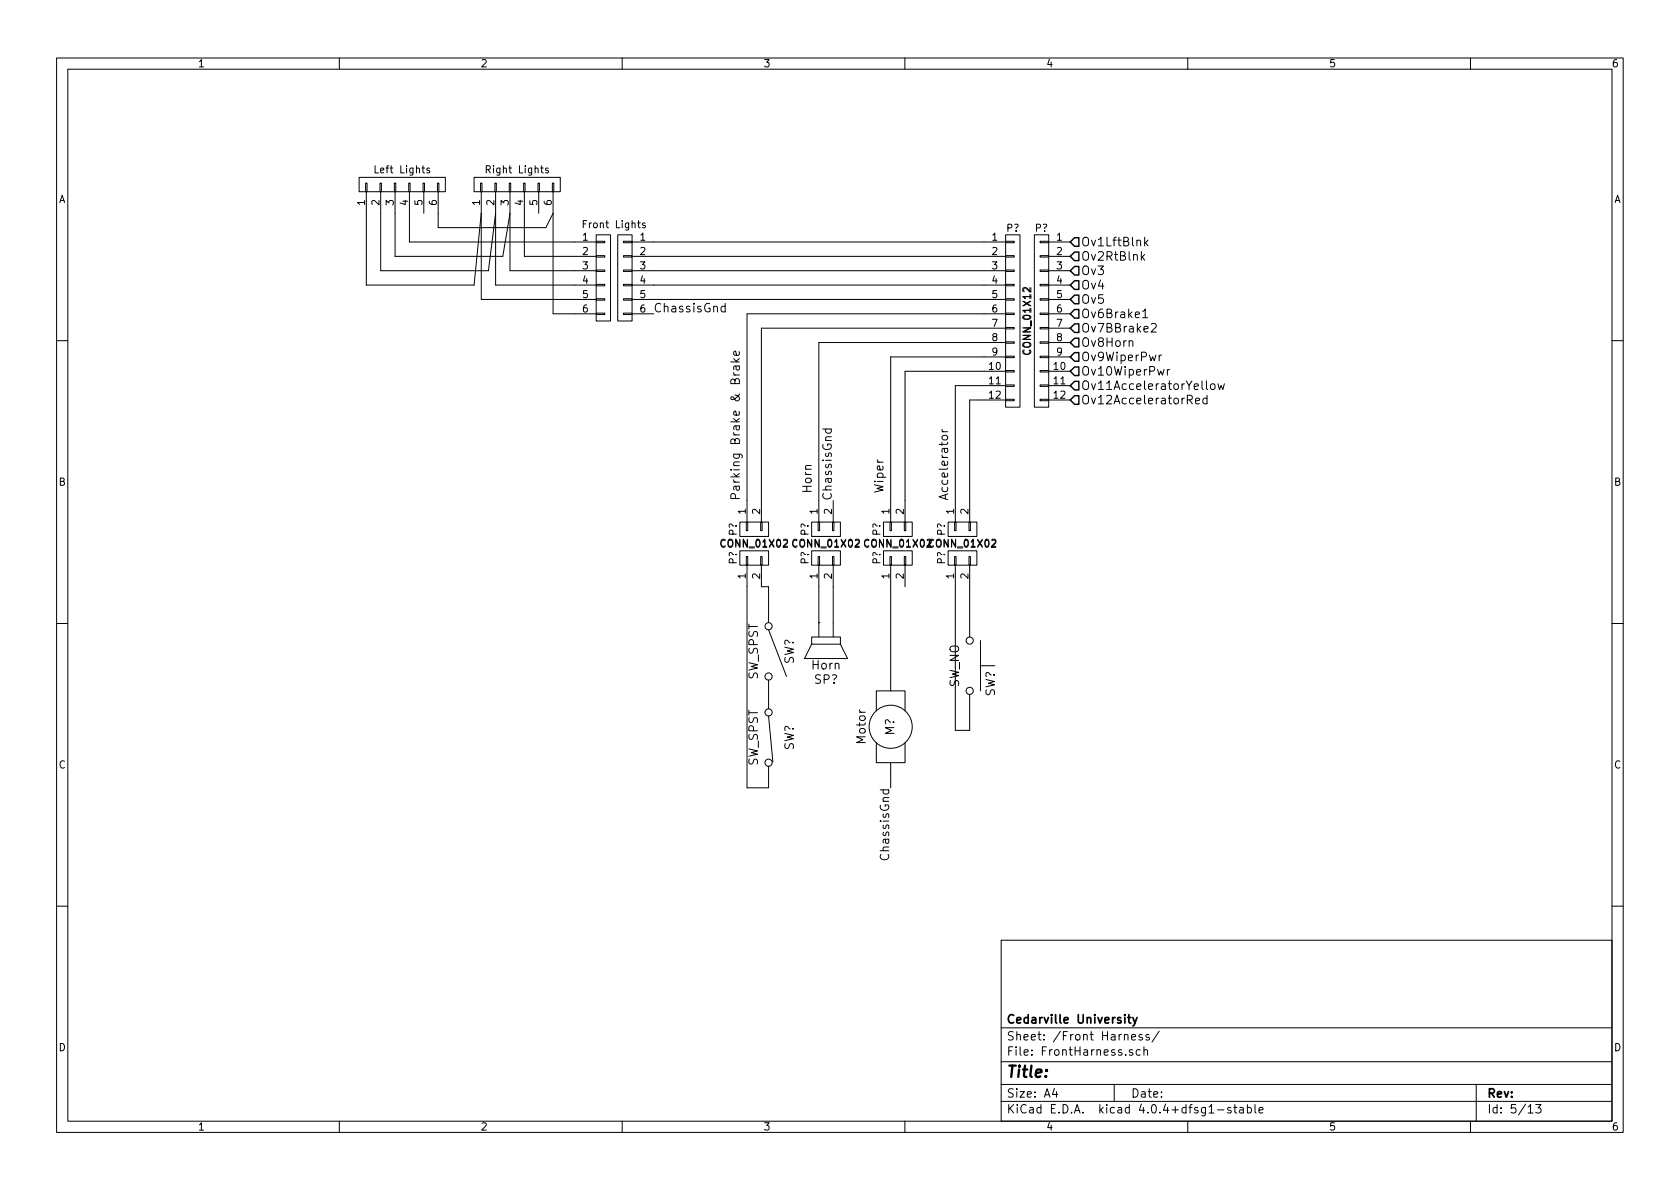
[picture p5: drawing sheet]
<svg xmlns="http://www.w3.org/2000/svg" width="297mm" height="210mm" viewBox="0 0 297 210" stroke-linecap="round" stroke-linejoin="round" font-family="sans-serif">
<g fill="none" stroke="#000" stroke-width=".18">
<path d="M10 10.3h277v189.9h-277zM12 12.2h273v186.1h-273zM60 10.3v1.9M110 10.3v1.9M160 10.3v1.9M210 10.3v1.9M260 10.3v1.9M63.5 31.4h15.2v2.5h-15.2zM64.6 32.4h.3v1.5h-.3zM64.8 33.9v16.5h19l1.3-12.7M67.2 32.4h.2v1.5h-.2zM67.3 33.9v14h19.1l1.2-10.2"/>
<path d="M69.7 32.4h.3v1.5h-.3zM69.8 33.9v11.4h19.1l1.3-7.6M72.3 32.4h.2v1.5h-.2zM72.4 33.9v8.9h33M74.8 32.4h.3v1.5h-.3zM74.9 33.9v3.8M75.9 29.8l-.3-.1-.1 .2v.2l.4 .1v.3h-.4M77.3 32.4h.3v1.5h-.3zM77.5 33.9v6.4h19l1.3-2.6M83.8 31.4h15.3v2.5h-15.3zM85 32.4h.2v1.5h-.2zM85.1 33.9v19.1h20.3"/>
<path d="M87.5 32.4h.3v1.5h-.3zM87.6 33.9v16.5h17.8M90 32.4h.3v1.5h-.3zM90.2 33.9v14h15.2M92.6 32.4h.2v1.5h-.2zM92.7 33.9v11.4h12.7M95.1 32.4h.3v1.5h-.3zM95.2 33.9v3.8M96.9 29.8l-.3-.1-.2 .2 .1 .2 .4 .1v.3h-.5M97.7 32.4h.2v1.5h-.2zM97.8 33.9v21.6h7.6M114.1 39.5l-.3-.1-.2 .2v.2l.5 .1v.3h-.5"/>
<path d="M105.4 55.4h1.5v.2h-1.5zM105.4 52.8h1.5v.3h-1.5zM105.4 50.3h1.5v.2h-1.5zM105.4 47.7h1.5v.3h-1.5zM105.4 45.2h1.5v.3h-1.5zM105.4 42.7h1.5v.2h-1.5zM105.4 41.5h2.5v15.3h-2.5zM109.2 41.5h2.6v15.3h-2.6zM110.2 55.4h1.6v.2h-1.6zM110.2 52.8h1.6v.3h-1.6zM110.2 50.3h1.6v.2h-1.6zM110.2 47.7h1.6v.3h-1.6z"/>
<path d="M110.2 45.2h1.6v.3h-1.6zM110.2 42.7h1.6v.2h-1.6zM111.8 42.8h66M111.8 45.3h66M111.8 47.9h66M111.8 50.4h66M111.8 53h66M111.8 55.5h3.8M128.2 54.2a.48 .48 0 0 0-.6 .1v.7a.48 .48 0 0 0 .6 .1M128.2 53.6v1.6M177.8 41.5h2.5v30.5h-2.5zM177.8 57.9h1.5v.3h-1.5z"/>
<path d="M177.8 55.4h1.5v.2h-1.5zM177.8 52.8h1.5v.3h-1.5zM177.8 50.3h1.5v.2h-1.5zM177.8 47.7h1.5v.3h-1.5zM177.8 45.2h1.5v.3h-1.5zM177.8 42.7h1.5v.2h-1.5zM177.8 55.5h-45.7v36.8M177.8 58h-43.2v34.3M182.9 41.5h2.5v30.5h-2.5zM183.9 57.9h1.5v.3h-1.5zM183.9 55.4h1.5v.2h-1.5zM183.9 52.8h1.5v.3h-1.5z"/>
<path d="M183.9 50.3h1.5v.2h-1.5zM183.9 47.7h1.5v.3h-1.5zM183.9 45.2h1.5v.3h-1.5zM183.9 42.7h1.5v.2h-1.5zM185.4 42.8h3.8M185.4 45.3h3.8M185.4 47.9h3.8M185.4 50.4h3.8M185.4 53h3.8M185.4 55.5h3.8M185.4 58h3.8M202 45.4l.4 .6"/>
<path d="M202 55.1l.5-.4v1.5M202 56.2h.9M202.4 42v1.5M202.4 45l-.6 .6M202.5 42.9l.5 .6M203 42.5l-.6 .5M203.6 57.3l.2-.1h.3l.3 .1v.3v.3l-.9 .8h.9M10 60.2h2M129.2 64h1.5M129.7 65.9l.1 .3 .2 .1M129.7 66.3h1M129.7 63.4l.6 .6"/>
<path d="M130.1 64.7v.5a.3 .3 0 0 0 .3 .3 .3 .3 0 0 0 .3-.3v-.5M130.7 62.2v.4l-.2 .2h-.7v-.6l.3-.1 .1 .7M130.7 64.7l-.9 .1v.6M130.7 63.4l-.6 .4M145.5 75.9h1.5M146 75.9a.48 .48 0 0 0 .1 .6h.7a.48 .48 0 0 0 .1-.6M166.5 75.9l.1 .3 .3 .1M166.5 76.3h1.1M166.6 77.1l.3-.1h.4l.2 .1 .1 .4-.3 .3h-.4l-.4-.3zM177.8 70.6h1.5v.3h-1.5zM177.8 68.1h1.5v.2h-1.5zM177.8 65.5h1.5v.3h-1.5z"/>
<path d="M177.8 63h1.5v.2h-1.5zM177.8 60.4h1.5v.3h-1.5zM177.8 65.7h-17.8v26.6M177.8 60.6h-33v31.7M177.8 63.1h-20.3v29.2M177.8 68.2h-8.9v24.1M177.8 70.7h-6.4v21.6M183.9 70.6h1.5v.3h-1.5zM183.9 68.1h1.5v.2h-1.5zM183.9 65.5h1.5v.3h-1.5zM183.9 63h1.5v.2h-1.5zM183.9 60.4h1.5v.3h-1.5z"/>
<path d="M185.4 60.6h3.8M185.4 63.1h3.8M185.4 65.7h3.8M185.4 68.2h3.8M185.4 70.7h3.8M199.6 60.4l.1-.1a.36 .36 0 0 1 .6 .2v.8M205.4 62.8l-.3 .1-.1 .2M206.4 65.3v1M206.8 65.3l-.2 .1-.2 .2M211.4 70.9l.7-.1-.1-.3-.4-.1-.2 .2 .1 .7h.5M213.4 70.5a.48 .48 0 0 0-.6 .1v.7a.48 .48 0 0 0 .6 0M213.4 69.9v1.5"/>
<path d="M214.1 68l.2-.1 .5 .1v.6l-.1 .2-.4 .1-.2-.2zM215.3 67.9l.3 1 .3-.7 .3 .7 .3-1M285 60.2h2M130.8 92.3h5.1v2.6h-5.1zM130.8 97.4h5.1v2.5h-5.1zM132 92.3h.2v1.5h-.2zM132 98.4h.2v1.5h-.2zM132.1 99.9v39.4h3.8v-3.8M134.5 92.3h.2v1.5h-.2zM134.5 98.4h.2v1.5h-.2zM134.6 99.9v3.9h1.3v6.3M143.5 92.3h5.1v2.6h-5.1z"/>
<path d="M143.5 97.4h5.1v2.5h-5.1zM144.7 92.3h.2v1.5h-.2zM144.7 98.4h.2v1.5h-.2zM144.8 99.9v12.7M147.2 92.3h.2v1.5h-.2zM147.2 98.4h.2v1.5h-.2zM147.3 88.5v3.8M147.3 99.9v12.7M156.2 92.3h5.1v2.6h-5.1zM156.2 97.4h5.1v2.5h-5.1zM157.4 92.3h.2v1.5h-.2zM157.4 98.4h.2v1.5h-.2z"/>
<path d="M157.5 99.9v22.3M159.9 92.3h.2v1.5h-.2zM159.9 98.4h.2v1.5h-.2zM160 99.9v3.9M167.6 92.3h5.1v2.6h-5.1zM167.6 97.4h5.1v2.5h-5.1zM168.8 92.3h.2v1.5h-.2zM168.8 98.4h.2v1.5h-.2zM168.9 99.9v29.3h2.5v-6.4M171.3 92.3h.3v1.5h-.3zM171.3 98.4h.3v1.5h-.3zM171.4 99.9v12.7"/>
<path d="M10 110.3h2M135.9 111.4l3.2 8.2M143.5 112.6h5.1v1.3h-5.1zM143.5 113.9l-1.3 2.6h7.7l-1.3-2.6M144.8 110.1h.1M173.4 113.3v8.9M173.4 117.7h2.5M285 110.3h2M135.9 126.6l.8 8.1M135.9 120.3v5M154.9 125.7v-3.5h5.1v3.5M154.9 131.3v3.6h5.1v-3.6"/>
<path d="M157.5 134.9v4.4M10 160.2h2M177 166.3h108v32h-108zM285 160.2h2M60 198.3v1.9M110 198.3v1.9M160 198.3v1.9M177 194.8h108M177 191.8h108M177 187.8h108M177 181.8h108M186.4 192.5l-.3 1h.9"/>
<path d="M186.8 193v1M197 191.8v3M200.1 183.4l.7-.1-.1-.3-.4-.1-.2 .2 .1 .7h.5M200.3 185.7a.37 .37 0 0 0-.6 .1v.2l.6 .2v.1l-.2 .3-.4-.1M201.6 185.7l-.4-.1-.3 .3 .1 .6 .2 .1 .4-.1M202 183a.37 .37 0 0 0-.6 .1v.3l.6 .1v.1l-.2 .3-.4-.1M202.3 185.7l.2-.1 .3 .1 .1 .9M202.3 185.1v1.5M203.2 183a.37 .37 0 0 0-.6 .1l.1 .3 .5 .1 .1 .1-.3 .3-.4-.1M205 182.3l-1.3 2M210 198.3v1.9M215.3 196.3h1.1"/>
<path d="M217.6 195.9a.37 .37 0 0 0-.6 .1l.1 .3 .5 .1 .1 .1-.2 .3-.5-.1M218.1 195.8h.6M218.3 195.3v1.3l.4 .2M219.2 195.9h.6v.9M219.8 196.2l-.4 .1-.3 .2 .3 .3 .4-.1M220.5 195.9l.5-.1 .3 .3-.2 .6h-.6M220.5 195.3v1.5M221.9 195.3v1.3l.2 .2M222.6 196.3l.7-.1v-.3l-.5-.1-.2 .2 .1 .7h.6M260 198.3v1.9M261 191.8v6.5M270.2 196.8h.8"/>
<path d="M271.5 195.3h1l-.5 .6 .4 .1v.7l-.2 .1-.7-.1"/>
<circle cx="135.9" cy="110.7" r=".63"/>
<circle cx="135.9" cy="119.6" r=".63"/>
<circle cx="171.4" cy="113.3" r=".63"/>
<circle cx="135.9" cy="126" r=".63"/>
<circle cx="135.9" cy="134.9" r=".63"/>
<circle cx="157.5" cy="128.5" r="3.8"/>
<circle cx="171.4" cy="122.2" r=".63"/>
</g>
<path d="M199.4 179.9h.5M199.6 179.4v1.3l.3 .2M200.3 179.9l.4 1M201 179.9l-.5 1.4-.2 .1" fill="none" stroke="#000" stroke-width=".3"/>
<path d="M189.2 42.8l.8-.8h.8v1.6h-.8zM189.2 45.3l.8-.7h.8v1.5h-.8zM190 47.1h.8v1.5h-.8l-.8-.7zM190 49.7h.8v1.5h-.8l-.8-.8zM190 52.2h.8v1.5h-.8l-.8-.7zM190 54.7h.8v1.6h-.8l-.8-.8zM190 57.3h.8v1.5h-.8l-.8-.8zM190 59.8h.8v1.5h-.8l-.8-.7zM189.2 63.1l.8-.7h.8v1.5h-.8zM189.2 65.7l.8-.8h.8v1.5h-.8zM190 67.4h.8v1.6h-.8l-.8-.8zM190 70h.8v1.5h-.8l-.8-.8z" fill="none" stroke="#000" stroke-width=".25"/>
<text font-size="2.8" x="178" y="190.5">Title:</text>
<g font-size="2.1">
<text x="191.2" y="43.6">Ov1LftBlnk</text>
<text x="191.2" y="46.1">Ov2RtBlnk</text>
<text x="191.2" y="48.6">Ov3</text>
<text x="191.2" y="51.2">Ov4</text>
<text x="191.2" y="53.7">Ov5</text>
<text x="115.6" y="55.2">ChassisGnd</text>
<text x="191.2" y="56.3">Ov6Brake1</text>
<text x="191.2" y="58.8">Ov7BBrake2</text>
<text x="191.2" y="61.3">Ov8Horn</text>
<text x="191.2" y="63.9">Ov9WiperPwr</text>
<text x="191.2" y="66.4">Ov10WiperPwr</text>
<text x="191.2" y="69">Ov11AcceleratorYellow</text>
<text x="191.2" y="71.5">Ov12AcceleratorRed</text>
<text x="130.8" y="88.5" transform="rotate(-90 130.8 88.5)">Parking Brake &amp; Brake</text>
<text x="143.5" y="87.2" transform="rotate(-90 143.5 87.2)">Horn</text>
<text x="147.1" y="88.5" transform="rotate(-90 147.1 88.5)">ChassisGnd</text>
<text x="156.2" y="87.2" transform="rotate(-90 156.2 87.2)">Wiper</text>
<text x="167.6" y="88.5" transform="rotate(-90 167.6 88.5)">Accelerator</text>
<text x="140.4" y="117.5" transform="rotate(-90 140.4 117.5)">SW?</text>
<text x="143.6" y="118.4">Horn</text>
<text x="134" y="120.2" transform="rotate(-90 134 120.2)">SW_SPST</text>
<text x="144" y="120.9">SP?</text>
<text x="169.6" y="121.6" transform="rotate(-90 169.6 121.6)">SW_NO</text>
<text x="175.9" y="123.3" transform="rotate(-90 175.9 123.3)">SW?</text>
<text x="153.1" y="131.5" transform="rotate(-90 153.1 131.5)">Motor</text>
<text x="158.1" y="130" transform="rotate(-90 158.1 130)">M?</text>
<text x="134" y="135.5" transform="rotate(-90 134 135.5)">SW_SPST</text>
<text x="140.4" y="132.8" transform="rotate(-90 140.4 132.8)">SW?</text>
<text x="157.2" y="151.7" transform="rotate(-90 157.2 151.7)">ChassisGnd</text>
<text x="178" y="184">Sheet: /Front Harness/</text>
<text x="178" y="181">Cedarville University</text>
<text x="178" y="186.7">File: FrontHarness.sch</text>
<text x="178" y="196.9">KiCad E.D.A. kicad 4.0.4+dfsg1-stable</text>
<text x="178" y="194.1">Size: A4</text>
<text x="200" y="194.1">Date:</text>
<text x="263" y="194.1">Rev:</text>
<text x="263" y="196.9">Id: 5/13</text>
</g>
<g font-size="1.8">
<text x="35" y="11.9">1</text>
<text x="85" y="11.9">2</text>
<text x="135" y="11.9">3</text>
<text x="185" y="11.9">4</text>
<text x="235" y="11.9">5</text>
<text x="285" y="11.9">6</text>
<text x="10.4" y="35.9">A</text>
<text x="66.6" y="30.6">Left Lights</text>
<text x="86.3" y="30.6">Right Lights</text>
<text x="285.4" y="35.9">A</text>
<text x="64.5" y="36.3" transform="rotate(-90 64.5 36.3)">1</text>
<text x="67.1" y="36.3" transform="rotate(-90 67.1 36.3)">2</text>
<text x="69.6" y="36.3" transform="rotate(-90 69.6 36.3)">3</text>
<text x="72.1" y="36.3" transform="rotate(-90 72.1 36.3)">4</text>
<text x="74.7" y="36.3" transform="rotate(-90 74.7 36.3)">5</text>
<text x="77.2" y="36.3" transform="rotate(-90 77.2 36.3)">6</text>
<text x="84.8" y="36.3" transform="rotate(-90 84.8 36.3)">1</text>
<text x="87.4" y="36.3" transform="rotate(-90 87.4 36.3)">2</text>
<text x="89.9" y="36.3" transform="rotate(-90 89.9 36.3)">3</text>
<text x="92.5" y="36.3" transform="rotate(-90 92.5 36.3)">4</text>
<text x="95" y="36.3" transform="rotate(-90 95 36.3)">5</text>
<text x="97.5" y="36.3" transform="rotate(-90 97.5 36.3)">6</text>
<text x="103.4" y="40.3">Front Lights</text>
<text x="178" y="41">P?</text>
<text x="183" y="41">P?</text>
<text x="103" y="42.5">1</text>
<text x="103" y="45.1">2</text>
<text x="103" y="47.6">3</text>
<text x="113.2" y="42.5">1</text>
<text x="113.2" y="45.1">2</text>
<text x="113.2" y="47.6">3</text>
<text x="175.4" y="42.5">1</text>
<text x="175.4" y="45.1">2</text>
<text x="175.4" y="47.6">3</text>
<text x="186.8" y="42.5">1</text>
<text x="186.8" y="45.1">2</text>
<text x="186.8" y="47.6">3</text>
<text x="103" y="50.2">4</text>
<text x="103" y="52.7">5</text>
<text x="113.2" y="50.2">4</text>
<text x="113.2" y="52.7">5</text>
<text x="175.4" y="50.2">4</text>
<text x="175.4" y="52.7">5</text>
<text x="186.8" y="50.2">4</text>
<text x="186.8" y="52.7">5</text>
<text x="103" y="55.2">6</text>
<text x="113.2" y="55.2">6</text>
<text x="175.4" y="55.2">6</text>
<text x="175.4" y="57.8">7</text>
<text x="186.8" y="55.2">6</text>
<text x="186.8" y="57.8">7</text>
<text x="174.9" y="65.4">10</text>
<text x="175.4" y="60.3">8</text>
<text x="175.4" y="62.9">9</text>
<text x="182.3" y="62.4" transform="rotate(-90 182.3 62.4)">CONN_01X12</text>
<text x="186.4" y="65.4">10</text>
<text x="186.8" y="60.3">8</text>
<text x="186.8" y="62.9">9</text>
<text x="174.9" y="67.9">11</text>
<text x="174.9" y="70.5">12</text>
<text x="186.4" y="67.9">11</text>
<text x="186.4" y="70.5">12</text>
<text x="10.4" y="85.9">B</text>
<text x="285.4" y="85.9">B</text>
<text x="130.3" y="94.7" transform="rotate(-90 130.3 94.7)">P?</text>
<text x="131.8" y="90.9" transform="rotate(-90 131.8 90.9)">1</text>
<text x="134.4" y="90.9" transform="rotate(-90 134.4 90.9)">2</text>
<text x="143" y="94.7" transform="rotate(-90 143 94.7)">P?</text>
<text x="144.5" y="90.9" transform="rotate(-90 144.5 90.9)">1</text>
<text x="147.1" y="90.9" transform="rotate(-90 147.1 90.9)">2</text>
<text x="155.7" y="94.7" transform="rotate(-90 155.7 94.7)">P?</text>
<text x="157.2" y="90.9" transform="rotate(-90 157.2 90.9)">1</text>
<text x="159.8" y="90.9" transform="rotate(-90 159.8 90.9)">2</text>
<text x="167.1" y="94.7" transform="rotate(-90 167.1 94.7)">P?</text>
<text x="168.7" y="90.9" transform="rotate(-90 168.7 90.9)">1</text>
<text x="171.2" y="90.9" transform="rotate(-90 171.2 90.9)">2</text>
<text x="127.7" y="96.8">CONN_01X02</text>
<text x="130.3" y="99.8" transform="rotate(-90 130.3 99.8)">P?</text>
<text x="140.4" y="96.8">CONN_01X02</text>
<text x="143" y="99.8" transform="rotate(-90 143 99.8)">P?</text>
<text x="153.1" y="96.8">CONN_01X02CONN_01X02</text>
<text x="155.7" y="99.8" transform="rotate(-90 155.7 99.8)">P?</text>
<text x="167.1" y="99.8" transform="rotate(-90 167.1 99.8)">P?</text>
<text x="131.8" y="102.3" transform="rotate(-90 131.8 102.3)">1</text>
<text x="134.4" y="102.3" transform="rotate(-90 134.4 102.3)">2</text>
<text x="144.5" y="102.3" transform="rotate(-90 144.5 102.3)">1</text>
<text x="147.1" y="102.3" transform="rotate(-90 147.1 102.3)">2</text>
<text x="157.2" y="102.3" transform="rotate(-90 157.2 102.3)">1</text>
<text x="159.8" y="102.3" transform="rotate(-90 159.8 102.3)">2</text>
<text x="168.7" y="102.3" transform="rotate(-90 168.7 102.3)">1</text>
<text x="171.2" y="102.3" transform="rotate(-90 171.2 102.3)">2</text>
<text x="10.4" y="135.9">C</text>
<text x="285.4" y="135.9">C</text>
<text x="10.4" y="185.9">D</text>
<text x="285.4" y="185.9">D</text>
<text x="35" y="199.9">1</text>
<text x="85" y="199.9">2</text>
<text x="135" y="199.9">3</text>
<text x="185" y="199.9">4</text>
<text x="235" y="199.9">5</text>
<text x="285" y="199.9">6</text>
</g>
</svg>
